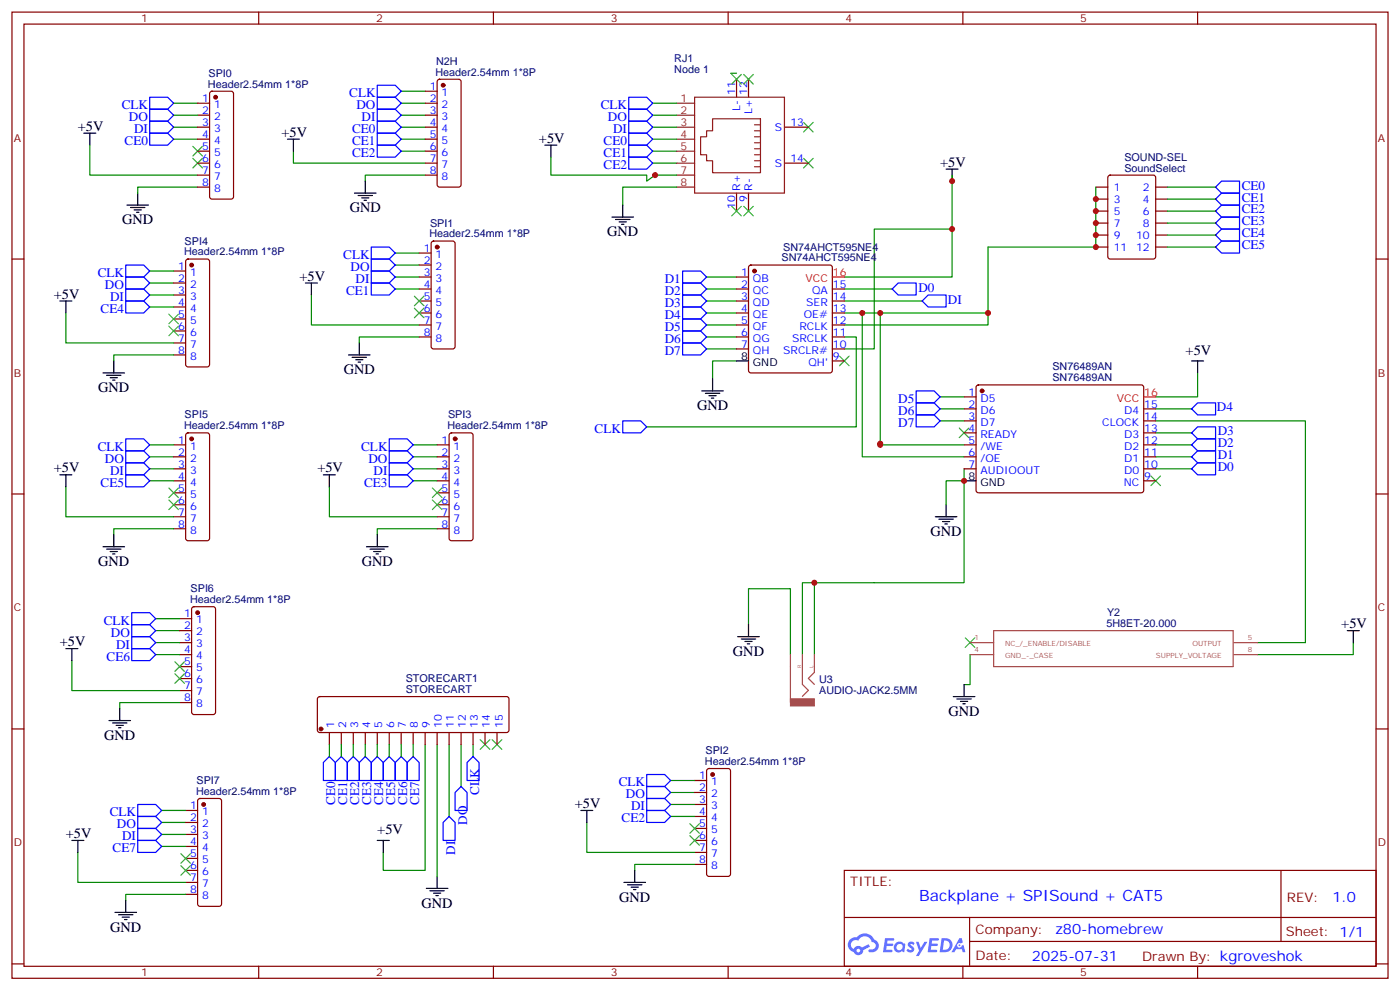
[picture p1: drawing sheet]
<svg xmlns="http://www.w3.org/2000/svg" width="412mm" height="292mm" viewBox="0 0 412 292" stroke-linecap="round" stroke-linejoin="round" font-family="sans-serif">
<g fill="none" stroke="#870000" stroke-width=".35">
<path d="M3.5 3.6h405.4v284.3h-405.4zM7.1 7.1h398.2v277.3h-398.2zM76.2 3.6v3.5M145.3 3.6v3.5M214.5 3.6v3.5M283.6 3.6v3.5M352.8 3.6v3.5M3.5 76.2h3.6M405.3 76.2h3.6M3.5 145.4h3.6M405.3 145.4h3.6M3.5 214.5h3.6"/>
<path d="M405.3 214.5h3.6M248.7 256.2h156.6v28.2h-156.6zM377.3 256.2v20.9M248.7 270h156.5M285.6 277.1h119.6M285.6 270v14.1M3.5 283.7h3.6M76.2 284.4v3.5M145.3 284.4v3.5M214.5 284.4v3.5M283.6 284.4v3.5M352.8 284.4v3.5"/>
<path d="M405.3 283.7h3.6"/>
</g>
<g fill="#5487ff">
<path d="M267.7 277.3a1.22 1.22 0 0 1 1.7 .3l-.4 .6a.47 .47 0 0 0-.3-.4 .47 .47 0 0 0-.5 .2l.1 .2a1.14 1.14 0 0 1 .8 1.7 1.14 1.14 0 0 1-1.9 0l-.2-.2 .5-.5 .7 .4a.29 .29 0 0 0 .3-.2 .29 .29 0 0 0-.2-.4 1.04 1.04 0 0 1-.6-1.7z"/>
<path d="M260.7 276.1h2.4l.3 .2-.2 .5h-1.8l-.1 .9h1.5l.3 .3-.3 .4h-1.6l-.2 1.1 1.7 .1 .2 .3-.2 .3h-2.6z"/>
<path d="M273.8 276.1h2.4l.3 .2-.1 .5h-1.8l-.2 .9h1.6l.3 .3-.4 .4h-1.6l-.1 1.1 1.7 .1 .2 .3-.2 .3h-2.6z"/>
<path d="M282.6 276.1h.7l.3 1.2-.6 .4a.69 .69 0 0 0-1 .2 .69 .69 0 0 0 .4 1 .69 .69 0 0 0 .9-.6l.5-.3 .6 2.2h-.8l-.2-.9h-1.8l-.5 .9h-.8z"/>
<path d="M269.8 277.2h.8l.6 1.8 1.1-1.8h.9l-2.6 4.2h-.8l.9-1.6z"/>
<path d="M277.4 276.1l-.6 4.1h1.3a2.11 2.11 0 0 0 2.5-2.1 2.11 2.11 0 0 0-2.5-2zM278.1 276.8a1.39 1.39 0 0 1 1.7 1.4 1.39 1.39 0 0 1-1.8 1.3h-.3z"/>
<path d="M263.7 277.7a1.54 1.54 0 0 0-.1 2.1 1.54 1.54 0 0 0 2.2 .2l.6 .2 .3-2.3-.2-.2-.4-.1a1.49 1.49 0 0 0-2.4 .1zM264 278.7a.94 .94 0 0 1 1.8 0 .94 .94 0 0 1-1.8 0z"/>
<path d="M250.4 276.5a2.18 2.18 0 0 0 1.1 3.7 1.44 1.44 0 0 0 1.6 .9 1.44 1.44 0 0 0 1.2-1.5l2-1-.5-.7-1.9 .9a1.47 1.47 0 0 0-2.4 .5 1.39 1.39 0 0 1-.7-2 1.39 1.39 0 0 1 2-.4 2.12 2.12 0 0 1 2.2-1.3 2.12 2.12 0 0 1 1.9 1.6 1.14 1.14 0 0 1 1.1 1.5 1.14 1.14 0 0 1-1.7 .7 .43 .43 0 0 0-.5 .3 .43 .43 0 0 0 .4 .5 1.98 1.98 0 0 0 2.5-1.2 1.98 1.98 0 0 0-1.2-2.5 3.1 3.1 0 0 0-5.3-.7l-.9 .1zM252.3 279.8a.55 .55 0 0 1 1.1 0 .55 .55 0 0 1-1.1 0z"/>
<circle cx="282.6" cy="278.2" r=".26"/>
</g>
<g fill="none" stroke="#000" stroke-width=".35">
<path d="M24.7 39.2h3.5M26.5 39.2v3.5M40.6 56.8v3.6M84.7 41h3.5M86.4 41v3.5M104.4 56.8h6.4M105.5 57.5h4.2M106.5 58.2h2.2M107.2 58.9h.7M107.6 53.3v3.5M160.5 42.7h3.5M162.3 42.7v3.5"/>
<path d="M278.7 49.8h3.5M280.5 49.8v3.5M37.4 60.4h6.3M38.5 61.1h4.2M39.5 61.8h2.1M40.2 62.5h.7M180.3 63.9h6.3M181.3 64.6h4.3M182.4 65.3h2.1M183.1 66h.7M183.4 60.4v3.5M17.6 88.6h3.6"/>
<path d="M19.4 88.6v3.5M90 83.3h3.5M91.7 83.3v3.5M30.3 109.7h6.4M31.4 110.5h4.2M32.5 111.2h2.1M33.2 111.9h.7M33.5 106.2v3.5M102.7 104.5h6.3M103.7 105.2h4.2M104.8 105.9h2.1M105.5 106.6h.7"/>
<path d="M105.8 100.9v3.6M206.7 115h6.4M207.8 115.7h4.2M208.8 116.5h2.2M209.5 117.2h.8M209.9 111.5v3.5M217 106.2h3.5M351 106.2h3.5M352.8 106.2v3.5M17.6 139.7h3.6M19.4 139.7v3.6M95.2 139.7h3.6"/>
<path d="M97 139.7v3.6M33.5 157.4v3.5M111.1 157.4v3.5M275.5 152.1h6.4M276.6 152.8h4.2M277.6 153.5h2.2M278.3 154.2h.7M278.7 148.6v3.5M284 141.5h3.5M30.3 160.9h6.4M31.4 161.6h4.2M32.5 162.3h2.1"/>
<path d="M33.2 163h.7M107.9 160.9h6.4M109 161.6h4.2M110.1 162.3h2.1M110.8 163h.7M19.4 190.9h3.5M21.2 190.9v3.5M217.3 187.4h6.4M218.4 188.1h4.2M219.4 188.8h2.1M220.1 189.5h.7M220.5 183.8v3.6"/>
<path d="M396.9 185.6h3.5M398.6 185.6v3.5M32.1 212.1h6.4M33.2 212.8h4.2M34.2 213.5h2.1M34.9 214.2h.7M35.3 208.5v3.6M280.8 205h6.4M281.9 205.7h4.2M282.9 206.4h2.1M283.6 207.1h.7M284 201.5v3.5"/>
<path d="M171.1 238.5h3.5M172.9 238.5v3.5M21.2 247.3h3.5M22.9 247.3v3.6M111.1 247.3h3.6M112.9 247.3v3.6M128.8 257.9v3.5M183.8 259.7h6.3M187 256.2v3.5M33.9 268.5h6.3M34.9 269.2h4.3M36 269.9h2.1"/>
<path d="M36.7 270.6h.7M37 265v3.5M125.6 261.4h6.3M126.6 262.1h4.3M127.7 262.9h2.1M128.4 263.6h.7M184.9 260.4h4.2M185.9 261.1h2.1M186.6 261.8h.7"/>
</g>
<g fill="none" stroke="#3c3" stroke-width=".35">
<path d="M215.5 21.9l2.9 2.8M218.4 21.9l-2.9 2.8M219.1 21.9l2.8 2.8M221.9 21.9l-2.8 2.8M236.7 36l2.8 2.8M239.5 36l-2.8 2.8M56.8 43.1l2.8 2.8M56.8 46.6l2.8 2.8M59.6 43.1l-2.8 2.8M59.6 46.6l-2.8 2.8M236.7 46.6l2.8 2.8M239.5 46.6l-2.8 2.8"/>
<path d="M215.5 60.7l2.9 2.8M218.4 60.7l-2.9 2.8M219.1 60.7l2.8 2.8M221.9 60.7l-2.8 2.8M49.7 96l2.9 2.8M49.7 92.5l2.9 2.8M52.6 96l-2.9 2.8M52.6 92.5l-2.9 2.8M122.1 90.7l2.8 2.8M122.1 87.2l2.8 2.8M124.9 90.7l-2.8 2.8M124.9 87.2l-2.8 2.8"/>
<path d="M247.3 104.8l2.8 2.8M250.1 104.8l-2.8 2.8M282.6 126l2.8 2.8M285.4 126l-2.8 2.8M49.7 147.1l2.9 2.9M49.7 143.6l2.9 2.8M52.6 147.1l-2.9 2.9M52.6 143.6l-2.9 2.8M127.4 147.1l2.8 2.9M127.4 143.6l2.8 2.8M130.2 147.1l-2.8 2.9M130.2 143.6l-2.8 2.8"/>
<path d="M339 140.1l2.8 2.8M341.8 140.1l-2.8 2.8M51.5 198.3l2.8 2.8M51.5 194.8l2.8 2.8M54.3 198.3l-2.8 2.8M54.3 194.8l-2.8 2.8M284.3 187.7l2.9 2.8M287.2 187.7l-2.9 2.8M141.5 217.7l2.8 2.8M144.3 217.7l-2.8 2.8M145 217.7l2.8 2.8M147.8 217.7l-2.8 2.8"/>
<path d="M53.3 254.7l2.8 2.9M53.3 251.2l2.8 2.8M56.1 254.7l-2.8 2.9M56.1 251.2l-2.8 2.8M203.2 245.9l2.8 2.8M203.2 242.4l2.8 2.8M206 245.9l-2.8 2.8M206 242.4l-2.8 2.8"/>
</g>
<g fill="none" stroke="#00f" stroke-width=".35">
<path d="M44.1 39.2h5.3l1.8 1.8-1.8 1.7h-5.3zM44.1 35.7h5.3l1.8 1.7-1.8 1.8h-5.3zM44.1 28.6h5.3l1.8 1.8-1.8 1.7h-5.3zM44.1 32.1h5.3l1.8 1.8-1.8 1.8h-5.3zM111.1 25.1h5.3l1.8 1.7-1.8 1.8h-5.3zM111.1 28.6h5.3l1.8 1.8-1.8 1.7h-5.3zM111.1 32.1h5.3l1.8 1.8-1.8 1.8h-5.3zM111.1 35.7h5.3l1.8 1.7-1.8 1.8h-5.3zM111.1 39.2h5.3l1.8 1.8-1.8 1.7h-5.3zM185.2 39.2h5.3l1.8 1.8-1.8 1.7h-5.3zM185.2 35.7h5.3l1.8 1.7-1.8 1.8h-5.3zM185.2 32.1h5.3l1.8 1.8-1.8 1.8h-5.3z"/>
<path d="M185.2 28.6h5.3l1.8 1.8-1.8 1.7h-5.3zM111.1 42.7h5.3l1.8 1.8-1.8 1.7h-5.3zM185.2 46.2h5.3l1.8 1.8-1.8 1.8h-5.3zM185.2 42.7h5.3l1.8 1.8-1.8 1.7h-5.3zM358.1 55.1l1.7-1.8h5.3v3.5h-5.3zM358.1 58.6l1.7-1.8h5.3v3.6h-5.3zM37 78h5.3l1.8 1.8-1.8 1.7h-5.3zM109.4 76.2h5.3l1.7 1.8-1.7 1.8h-5.3zM109.4 72.7h5.3l1.7 1.8-1.7 1.7h-5.3zM109.4 79.8h5.3l1.7 1.7-1.7 1.8h-5.3zM201.1 79.8h5.3l1.7 1.7-1.7 1.8h-5.3zM358.1 62.1l1.7-1.7h5.3v3.5h-5.3z"/>
<path d="M358.1 65.7l1.7-1.8h5.3v3.5h-5.3zM358.1 69.2l1.7-1.8h5.3v3.5h-5.3zM358.1 72.7l1.7-1.8h5.3v3.6h-5.3zM37 81.5h5.3l1.8 1.8-1.8 1.8h-5.3zM37 85.1h5.3l1.8 1.7-1.8 1.8h-5.3zM37 88.6h5.3l1.8 1.7-1.8 1.8h-5.3zM109.4 83.3h5.3l1.7 1.8-1.7 1.7h-5.3zM201.1 97.4h5.3l1.7 1.8-1.7 1.7h-5.3zM201.1 93.9h5.3l1.7 1.7-1.7 1.8h-5.3zM201.1 90.3h5.3l1.7 1.8-1.7 1.8h-5.3zM201.1 86.8h5.3l1.7 1.8-1.7 1.7h-5.3zM201.1 83.3h5.3l1.7 1.8-1.7 1.7h-5.3z"/>
<path d="M262.8 85.1l1.8-1.8h5.3v3.5h-5.3zM271.6 88.6l1.8-1.8h5.3v3.5h-5.3zM201.1 100.9h5.3l1.7 1.8-1.7 1.8h-5.3zM269.9 118.6h5.3l1.7 1.7-1.7 1.8h-5.3zM269.9 115h5.3l1.7 1.8-1.7 1.8h-5.3zM37 132.7h5.3l1.8 1.7-1.8 1.8h-5.3zM37 129.2h5.3l1.8 1.7-1.8 1.8h-5.3zM37 136.2h5.3l1.8 1.8-1.8 1.7h-5.3zM37 139.7h5.3l1.8 1.8-1.8 1.8h-5.3zM114.7 132.7h5.2l1.8 1.7-1.8 1.8h-5.2zM114.7 129.2h5.2l1.8 1.7-1.8 1.8h-5.2zM114.7 136.2h5.2l1.8 1.8-1.8 1.7h-5.2z"/>
<path d="M114.7 139.7h5.2l1.8 1.8-1.8 1.8h-5.2zM183.4 123.9h5.3l1.8 1.7-1.8 1.8h-5.3zM269.9 122.1h5.3l1.7 1.8-1.7 1.7h-5.3zM351 120.3l1.8-1.7h5.3v3.5h-5.3zM351 127.4l1.8-1.8h5.3v3.6h-5.3zM351 130.9l1.8-1.7h5.3v3.5h-5.3zM351 134.4l1.8-1.7h5.3v3.5h-5.3zM351 138l1.8-1.8h5.3v3.5h-5.3zM38.8 183.8h5.3l1.8 1.8-1.8 1.8h-5.3zM38.8 180.3h5.3l1.8 1.8-1.8 1.7h-5.3zM38.8 187.4h5.3l1.8 1.7-1.8 1.8h-5.3zM38.8 190.9h5.3l1.8 1.8-1.8 1.7h-5.3z"/>
<path d="M40.6 236.7h5.3l1.7 1.8-1.7 1.8h-5.3zM97 222.6l1.8 1.8v5.3h-3.6v-5.3zM100.5 222.6l1.8 1.8v5.3h-3.5v-5.3zM104.1 222.6l1.7 1.8v5.3h-3.5v-5.3zM107.6 222.6l1.8 1.8v5.3h-3.6v-5.3zM111.1 222.6l1.8 1.8v5.3h-3.5v-5.3zM114.7 222.6l1.7 1.8v5.3h-3.5v-5.3zM118.2 222.6l1.7 1.8v5.3h-3.5v-5.3zM119.9 224.4l1.8-1.8 1.8 1.8v5.3h-3.6zM135.8 231.5l1.8 1.7v5.3h-3.5v-5.3zM139.3 222.6l1.8 1.8v5.3h-3.5v-5.3zM190.5 231.5h5.3l1.8 1.7-1.8 1.8h-5.3z"/>
<path d="M190.5 227.9h5.3l1.8 1.8-1.8 1.8h-5.3zM190.5 235h5.3l1.8 1.7-1.8 1.8h-5.3zM190.5 238.5h5.3l1.8 1.8-1.8 1.7h-5.3zM40.6 240.3h5.3l1.7 1.7-1.7 1.8h-5.3zM40.6 243.8h5.3l1.7 1.8-1.7 1.7h-5.3zM40.6 247.3h5.3l1.7 1.8-1.7 1.8h-5.3zM132.3 240.3l1.8 1.7v5.3h-3.6v-5.3z"/>
</g>
<g fill="none" stroke="#008700" stroke-width=".35">
<path d="M51.2 30.4h7M51.2 37.4h7M51.2 33.9h7M118.2 30.4h7M118.2 37.4h7M118.2 33.9h7M118.2 26.8h7M192.3 30.4h7M192.3 37.4h7M192.3 33.9h7M215.2 21.6h1.8M26.5 42.7v8.8h31.7"/>
<path d="M51.2 41h7M58.2 55.1h-17.6v1.7M86.4 44.5v3.5h38.8M118.2 41h7M118.2 44.5h7M125.2 51.5h-17.6v1.8M162.3 46.2v5.3h28.2v1.8l2.5-1.8M192.3 41h7M192.3 48h7M192.3 44.5h7M192.3 51.5h7M199.3 55.1h-15.9v5.3"/>
<path d="M280.5 51.5v30h-31.8M322.8 55.1v17.6h-31.8v19.4h-42.3M344 55.1h14.1M344 58.6h14.1M44.1 79.8h7.1M116.4 78h7.1M116.4 74.5h7.1M280.5 67.4h-23v35.3h-8.8M344 62.1h14.1M344 65.7h14.1M344 69.2h14.1M344 72.7h14.1"/>
<path d="M19.4 92.1v8.8h31.8M44.1 83.3h7.1M44.1 90.3h7.1M44.1 86.8h7.1M91.7 86.8v8.8h31.8M116.4 85.1h7.1M116.4 81.5h7.1M123.5 99.2h-17.7v1.7M208.1 85.1h8.9M208.1 81.5h8.9M208.1 88.6h8.9M208.1 99.2h8.9"/>
<path d="M208.1 95.6h8.9M208.1 92.1h8.9M248.7 99.2h3.5v26.4h-61.7M248.7 85.1h14.1M248.7 88.6h22.9M254 92.1v42.3h30M259.3 92.1v38.8M291 92.1v3.5h-42.3M51.2 104.5h-17.7v1.7M208.1 102.7h8.9M217 106.2h-7.1v5.3M276.9 116.8h7.1"/>
<path d="M352.8 109.7v7.1h-12.4M44.1 134.4h7.1M44.1 138h7.1M44.1 130.9h7.1M121.7 134.4h7.1M121.7 138h7.1M121.7 130.9h7.1M259.3 130.6v.3h24.7M276.9 120.3h7.1M276.9 123.9h7.1M284 138v33.5h-47.6v21.2M340.4 123.9h44.1v65.2h-14.1"/>
<path d="M340.4 134.4h10.6M340.4 138h10.6M340.4 130.9h10.6M340.4 120.3h10.6M340.4 127.4h10.6M19.4 143.3v8.8h31.8M44.1 141.5h7.1M51.2 155.6h-17.7v1.8M97 143.3v8.8h31.8M121.7 141.5h7.1M128.8 155.6h-17.7v1.8M284 141.5h-5.3v7.1"/>
<path d="M239.9 171.5v21.2M21.2 194.4v8.8h31.7M45.9 185.6h7M45.9 192.7h7M45.9 189.1h7M45.9 182.1h7M220.5 183.8v-10.6h12.3v19.5M285.8 192.7v8.8h-1.8M398.6 189.1v3.6h-28.2M52.9 206.8h-17.6v1.7M97 219.1v3.5M100.5 219.1v3.5"/>
<path d="M104.1 219.1v3.5M107.6 219.1v3.5M111.1 219.1v3.5M114.7 219.1v3.5M118.2 219.1v3.5M121.7 219.1v3.5M125.2 219.1v37.1h-12.3v-5.3M128.8 219.1v38.8M132.3 219.1v21.2M135.8 219.1v12.4M139.3 219.1v3.5M47.6 238.5h7.1"/>
<path d="M197.6 233.2h7M197.6 236.7h7M197.6 229.7h7M22.9 250.9v8.8h31.8M47.6 242h7.1M47.6 249.1h7.1M47.6 245.6h7.1M172.9 242v8.9h31.7M197.6 240.3h7M204.6 254.4h-17.6v1.8M54.7 263.2h-17.7v1.8"/>
</g>
<g fill="none" stroke="#870000" stroke-width=".35">
<path d="M58.2 30.4h3.5M58.2 33.9h3.5M58.2 37.4h3.5M62 27.1l.4-.3h5.7l.5 .3 .2 .5v30.3l-.2 .5-.5 .2h-5.7l-.5-.2-.2-.5v-30.3zM125.2 30.4h3.6M125.2 33.9h3.6M125.2 37.4h3.6M125.2 26.8h3.6M129 23.5l.5-.2h5.6l.5 .2 .2 .5v30.4l-.2 .5-.5 .2h-5.6l-.5-.3-.2-.4v-30.4zM217 23.3v5.3M220.5 23.3v5.3M231.1 37.4h7"/>
<path d="M58.2 41h3.5M58.2 44.5h3.5M58.2 48h3.5M58.2 51.5h3.5M58.2 55.1h3.5M125.2 41h3.6M125.2 44.5h3.6M125.2 48h3.6M125.2 51.5h3.6M217 56.8v5.3M220.5 56.8v5.3M231.1 48h7"/>
<path d="M322.8 55.1h3.5M322.8 58.6h3.5M326.6 51.7l.4-.2h12.7l.7 .5v23.5l-.4 .7h-13l-.6-.4-.1-23.6zM340.4 55.1h3.6M340.4 58.6h3.6M51.2 79.8h3.5M54.9 76.4l.5-.2h5.6l.5 .2 .2 .5v30.4l-.2 .5-.5 .2h-5.6l-.5-.2-.2-.5v-30.4zM123.5 74.5h3.5M123.5 78h3.5M127.2 71.2l.5-.3h5.6l.5 .3 .3 .4v30.4l-.3 .5-.5 .2h-5.6l-.5-.2-.2-.5v-30.4zM220.7 78.2l.5-.2h23.3l.5 .2 .2 .5v30.3l-.3 .5-.4 .2h-23.3l-.5-.2-.2-.5v-30.3zM322.8 62.1h3.5"/>
<path d="M322.8 65.7h3.5M322.8 69.2h3.5M322.8 72.7h3.5M340.4 62.1h3.6M340.4 65.7h3.6M340.4 69.2h3.6M340.4 72.7h3.6M51.2 83.3h3.5M51.2 86.8h3.5M51.2 90.3h3.5M51.2 93.9h3.5M51.2 97.4h3.5"/>
<path d="M123.5 81.5h3.5M123.5 85.1h3.5M123.5 88.6h3.5M123.5 92.1h3.5M123.5 95.6h3.5M123.5 99.2h3.5M217 81.5h3.5M217 85.1h3.5M217 88.6h3.5M217 92.1h3.5M217 95.6h3.5M217 99.2h3.5"/>
<path d="M245.2 85.1h3.5M245.2 88.6h3.5M245.2 92.1h3.5M245.2 95.6h3.5M245.2 99.2h3.5M51.2 100.9h3.5M51.2 104.5h3.5M217 102.7h3.5M245.2 102.7h3.5M245.2 106.2h3.5M284 116.8h3.5M287.7 113.5l.5-.2h48.3l.4 .7-.1 30.6-.6 .4h-48.3l-.4-.7v-30.3z"/>
<path d="M51.2 130.9h3.5M51.2 134.4h3.5M51.2 138h3.5M54.9 127.6l.5-.2h5.6l.5 .2 .2 .5v30.3l-.2 .5-.5 .2h-5.6l-.5-.2-.2-.5v-30.3zM128.8 130.9h3.5M128.8 134.4h3.5M128.8 138h3.5M132.5 127.6l.5-.2h5.6l.5 .2 .2 .5v30.3l-.2 .5-.5 .2h-5.6l-.5-.2-.2-.5v-30.3zM284 130.9h3.5M284 134.4h3.5M284 138h3.5M284 120.3h3.5"/>
<path d="M284 123.9h3.5M284 127.4h3.5M336.9 130.9h3.5M336.9 134.4h3.5M336.9 138h3.5M336.9 120.3h3.5M336.9 123.9h3.5M336.9 127.4h3.5M51.2 141.5h3.5M51.2 145h3.5M51.2 148.6h3.5M51.2 152.1h3.5"/>
<path d="M51.2 155.6h3.5M128.8 141.5h3.5M128.8 145h3.5M128.8 148.6h3.5M128.8 152.1h3.5M128.8 155.6h3.5M336.9 141.5h3.5M56.7 178.7l.4-.2h5.7l.5 .2 .2 .5v30.4l-.2 .5-.5 .2h-5.7l-.4-.2-.3-.5v-30.4zM52.9 182.1h3.5M52.9 185.6h3.5M52.9 189.1h3.5M52.9 192.7h3.5"/>
<path d="M52.9 196.2h3.5M52.9 199.7h3.5M52.9 203.2h3.5M52.9 206.8h3.5M93.7 205.2l.5-.2h55l.5 .2 .2 .5v9.2l-.2 .5-.5 .2h-55l-.5-.3-.2-.4v-9.2zM97 215.6v3.5M100.5 215.6v3.5M104.1 215.6v3.5M107.6 215.6v3.5M111.1 215.6v3.5M114.7 215.6v3.5M118.2 215.6v3.5"/>
<path d="M121.7 215.6v3.5M125.2 215.6v3.5M128.8 215.6v3.5M132.3 215.6v3.5M135.8 215.6v3.5M139.3 215.6v3.5M142.9 215.6v3.5M146.4 215.6v3.5M54.7 238.5h3.5M58.4 235.2l.5-.2h5.7l.5 .2 .2 .5v30.3l-.3 .5-.4 .2h-5.7l-.5-.2-.2-.5v-30.3zM204.6 229.7h3.5M204.6 233.2h3.5"/>
<path d="M204.6 236.7h3.5M208.4 226.4l.4-.2h5.7l.5 .2 .2 .5v30.3l-.2 .5-.5 .2h-5.7l-.5-.2-.2-.5v-30.3zM54.7 242h3.5M54.7 245.6h3.5M54.7 249.1h3.5M54.7 252.6h3.5M54.7 256.2h3.5M54.7 259.7h3.5M204.6 240.3h3.5M204.6 243.8h3.5M204.6 247.3h3.5M204.6 250.9h3.5"/>
<path d="M204.6 254.4h3.5M54.7 263.2h3.5"/>
</g>
<g fill="#870000" stroke="#870000" stroke-width=".35">
<circle cx="63.5" cy="28.6" r=".53"/>
<circle cx="94.5" cy="214.5" r=".53"/>
<circle cx="130.5" cy="25.1" r=".53"/>
<circle cx="128.8" cy="72.7" r=".53"/>
<circle cx="134.1" cy="129.2" r=".53"/>
<circle cx="209.9" cy="227.9" r=".53"/>
<circle cx="56.4" cy="78" r=".53"/>
<circle cx="56.4" cy="129.2" r=".53"/>
<circle cx="58.2" cy="180.3" r=".53"/>
<circle cx="60" cy="236.7" r=".53"/>
<circle cx="289.3" cy="115" r=".53"/>
<circle cx="222.2" cy="79.8" r=".53"/>
</g>
<g fill="none" stroke="#8c2424" stroke-width=".35">
<path d="M199.3 37.4h5.3M199.3 33.9h5.3M199.3 30.4h5.3M204.6 28.6h26.5v28.2h-26.5zM209.9 35h14.1v15.8h-14.1v-3.5h-1.8v-1.8h-1.7v-5.2h1.7v-1.8h1.8zM222.2 38.5h1.8M222.2 36.7h1.8M199.3 55.1h5.3M199.3 51.5h5.3M199.3 48h5.3M199.3 44.5h5.3M199.3 41h5.3"/>
<path d="M222.2 49.1h1.8M222.2 47.3h1.8M222.2 45.5h1.8M222.2 43.8h1.8M222.2 42h1.8M222.2 40.3h1.8"/>
</g>
<path d="M232.8 192.7v14M236.4 192.7v8.7l1.7 1.8-1.7 1.7M239.9 192.7v5.2l-1.8 1.8 1.8 1.7M285.8 189.1h6.9M285.8 192.7h6.9M292.7 185.6h70.6v10.6h-70.6zM363.5 189.1h6.9M363.5 192.7h6.9" fill="none" stroke="#a64a4a" stroke-width=".35"/>
<path d="M232.8 205.6h7.1v2.2h-7.1z" fill="#a64a4a" stroke="#a64a4a" stroke-width=".29"/>
<path d="M245.2 81.5h3.5M336.9 116.8h3.5" fill="none" stroke="#f00" stroke-width=".35"/>
<g fill="#c00">
<circle cx="193" cy="51.5" r=".88"/>
<circle cx="239.9" cy="171.5" r=".88"/>
<circle cx="259.3" cy="92.1" r=".88"/>
<circle cx="291" cy="92.1" r=".88"/>
<circle cx="280.5" cy="67.4" r=".88"/>
<circle cx="254" cy="92.1" r=".88"/>
<circle cx="280.5" cy="53.3" r=".88"/>
<circle cx="284" cy="141.5" r=".88"/>
<circle cx="259.3" cy="130.6" r=".88"/>
<circle cx="259.3" cy="130.9" r=".88"/>
<circle cx="322.8" cy="58.6" r=".88"/>
<circle cx="322.8" cy="62.1" r=".88"/>
<circle cx="322.8" cy="65.7" r=".88"/>
<circle cx="322.8" cy="69.2" r=".88"/>
<circle cx="322.8" cy="72.7" r=".88"/>
</g>
<text font-size="4.6" fill="#00f" x="270.8" y="265.2">Backplane + SPISound + CAT5</text>
<g font-size="4.2">
<text x="22.9" y="38.5">+5V</text>
<text x="82.9" y="40.3">+5V</text>
<text x="158.7" y="42">+5V</text>
<text x="276.9" y="49.1">+5V</text>
<text x="103" y="62.5">GND</text>
<text x="36" y="66">GND</text>
<text x="178.9" y="69.5">GND</text>
<text x="88.2" y="82.6">+5V</text>
<text x="15.9" y="87.9">+5V</text>
<text x="349.2" y="104.5">+5V</text>
<text x="101.2" y="110.1">GND</text>
<text x="28.9" y="115.4">GND</text>
<text x="205.3" y="120.7">GND</text>
<text x="15.9" y="139">+5V</text>
<text x="93.5" y="139">+5V</text>
<text x="274.1" y="157.7">GND</text>
<text x="28.9" y="166.5">GND</text>
<text x="106.5" y="166.5">GND</text>
<text x="395.1" y="184.9">+5V</text>
<text x="17.6" y="190.2">+5V</text>
<text x="215.9" y="193">GND</text>
<text x="279.4" y="210.6">GND</text>
<text x="30.7" y="217.7">GND</text>
<text x="169.3" y="237.8">+5V</text>
<text x="111.1" y="245.6">+5V</text>
<text x="19.4" y="246.6">+5V</text>
<text x="124.2" y="267.1">GND</text>
<text x="182.4" y="265.3">GND</text>
<text x="32.5" y="274.1">GND</text>
</g>
<g font-size="4.2" fill="#00f">
<text x="392.5" y="265.4">1.0</text>
<text x="310.9" y="275">z80-homebrew</text>
<text x="304" y="282.8">2025-07-31</text>
</g>
<g font-size="3.9" fill="#00f">
<text x="102.9" y="28.6">CLK</text>
<text x="35.8" y="32.1">CLK</text>
<text x="38" y="35.7">DO</text>
<text x="105" y="32.1">DO</text>
<text x="106.5" y="35.7">DI</text>
<text x="177" y="32.1">CLK</text>
<text x="179.1" y="35.7">DO</text>
<text x="39.5" y="39.2">DI</text>
<text x="103.7" y="39.2">CE0</text>
<text x="180.6" y="39.2">DI</text>
<text x="36.7" y="42.7">CE0</text>
<text x="103.7" y="42.7">CE1</text>
<text x="103.7" y="46.2">CE2</text>
<text x="177.8" y="46.2">CE1</text>
<text x="177.8" y="42.7">CE0</text>
<text x="177.8" y="49.8">CE2</text>
<text x="365.8" y="55.8">CE0</text>
<text x="365.8" y="59.3">CE1</text>
<text x="365.8" y="62.8">CE2</text>
<text x="365.8" y="66.4">CE3</text>
<text x="365.8" y="69.9">CE4</text>
<text x="101.1" y="76.2">CLK</text>
<text x="365.8" y="73.4">CE5</text>
<text x="28.8" y="81.5">CLK</text>
<text x="103.2" y="79.8">DO</text>
<text x="104.8" y="83.3">DI</text>
<text x="195.8" y="83.3">D1</text>
<text x="30.9" y="85.1">DO</text>
<text x="32.4" y="88.6">DI</text>
<text x="102" y="86.8">CE1</text>
<text x="195.8" y="86.8">D2</text>
<text x="270.5" y="85.8">D0</text>
<text x="279.2" y="89.3">DI</text>
<text x="29.6" y="92.1">CE4</text>
<text x="195.8" y="93.9">D4</text>
<text x="195.8" y="90.3">D3</text>
<text x="195.8" y="100.9">D6</text>
<text x="195.8" y="97.4">D5</text>
<text x="195.8" y="104.5">D7</text>
<text x="264.6" y="118.6">D5</text>
<text x="264.6" y="125.6">D7</text>
<text x="264.6" y="122.1">D6</text>
<text x="358.5" y="121.1">D4</text>
<text x="175.2" y="127.4">CLK</text>
<text x="358.7" y="128.1">D3</text>
<text x="358.7" y="131.7">D2</text>
<text x="28.8" y="132.7">CLK</text>
<text x="30.9" y="136.2">DO</text>
<text x="106.4" y="132.7">CLK</text>
<text x="108.5" y="136.2">DO</text>
<text x="358.7" y="135.2">D1</text>
<text x="29.6" y="143.3">CE5</text>
<text x="32.4" y="139.7">DI</text>
<text x="107.3" y="143.3">CE3</text>
<text x="110" y="139.7">DI</text>
<text x="358.7" y="138.7">D0</text>
<text x="30.6" y="183.8">CLK</text>
<text x="32.7" y="187.4">DO</text>
<text x="34.2" y="190.9">DI</text>
<text x="31.4" y="194.4">CE6</text>
<text x="141.1" y="233.9" transform="rotate(-90 141.1 233.9)">CLK</text>
<text x="182.2" y="231.5">CLK</text>
<text x="98.8" y="236.9" transform="rotate(-90 98.8 236.9)">CE0</text>
<text x="102.3" y="236.9" transform="rotate(-90 102.3 236.9)">CE1</text>
<text x="105.8" y="236.9" transform="rotate(-90 105.8 236.9)">CE2</text>
<text x="109.4" y="236.9" transform="rotate(-90 109.4 236.9)">CE3</text>
<text x="112.9" y="236.9" transform="rotate(-90 112.9 236.9)">CE4</text>
<text x="116.4" y="236.9" transform="rotate(-90 116.4 236.9)">CE5</text>
<text x="119.9" y="236.9" transform="rotate(-90 119.9 236.9)">CE6</text>
<text x="123.5" y="236.9" transform="rotate(-90 123.5 236.9)">CE7</text>
<text x="184.4" y="235">DO</text>
<text x="185.9" y="238.5">DI</text>
<text x="32.3" y="240.3">CLK</text>
<text x="34.5" y="243.8">DO</text>
<text x="137.6" y="242.8" transform="rotate(-90 137.6 242.8)">DO</text>
<text x="183.1" y="242">CE2</text>
<text x="33.2" y="250.9">CE7</text>
<text x="36" y="247.3">DI</text>
<text x="134.1" y="251.6" transform="rotate(-90 134.1 251.6)">DI</text>
</g>
<g font-size="3.9" fill="#800">
<text x="250.5" y="260.7">TITLE:</text>
<text x="379.1" y="265.4">REV:</text>
<text x="287.4" y="274.9">Company:</text>
<text x="378.7" y="275.6">Sheet: 1/1</text>
<text x="287.4" y="282.6">Date:</text>
<text x="336.4" y="282.7">Drawn By: kgroveshok</text>
</g>
<g font-size="3.2" fill="#800">
<text x="41.6" y="6.6">1</text>
<text x="110.8" y="6.6">2</text>
<text x="179.9" y="6.6">3</text>
<text x="249.1" y="6.6">4</text>
<text x="318.2" y="6.6">5</text>
<text x="4.1" y="41.7">A</text>
<text x="405.9" y="41.7">A</text>
<text x="4.1" y="110.8">B</text>
<text x="405.9" y="110.8">B</text>
<text x="4.1" y="180">C</text>
<text x="405.9" y="180">C</text>
<text x="4.1" y="249.1">D</text>
<text x="405.9" y="249.1">D</text>
<text x="41.6" y="287.4">1</text>
<text x="110.8" y="287.4">2</text>
<text x="179.9" y="287.4">3</text>
<text x="249.1" y="287.4">4</text>
<text x="318.2" y="287.4">5</text>
</g>
<g font-size="3.2" fill="#000080">
<text x="61.4" y="22.6">SPI0</text>
<text x="128.3" y="22.3">Header2.54mm 1*8P</text>
<text x="128.5" y="19.1">N2H</text>
<text x="198.6" y="21.6">Node 1</text>
<text x="198.6" y="18.3">RJ1</text>
<text x="61.3" y="25.8">Header2.54mm 1*8P</text>
<text x="331.2" y="47.3">SOUND-SEL</text>
<text x="331.2" y="50.5">SoundSelect</text>
<text x="126.5" y="69.9">Header2.54mm 1*8P</text>
<text x="126.7" y="66.7">SPI1</text>
<text x="54.2" y="75.2">Header2.54mm 1*8P</text>
<text x="54.4" y="72">SPI4</text>
<text x="230.2" y="76.9">SN74AHCT595NE4</text>
<text x="230.7" y="74">SN74AHCT595NE4</text>
<text x="310" y="112.2">SN76489AN</text>
<text x="310" y="109">SN76489AN</text>
<text x="54.4" y="123.2">SPI5</text>
<text x="132" y="123.2">SPI3</text>
<text x="54.2" y="126.3">Header2.54mm 1*8P</text>
<text x="131.8" y="126.3">Header2.54mm 1*8P</text>
<text x="56" y="177.5">Header2.54mm 1*8P</text>
<text x="56.2" y="174.3">SPI6</text>
<text x="325.9" y="184.5">5H8ET-20.000</text>
<text x="326.1" y="181.4">Y2</text>
<text x="119.5" y="203.9">STORECART</text>
<text x="119.5" y="200.7">STORECART1</text>
<text x="241.3" y="201">U3</text>
<text x="241.3" y="204.2">AUDIO-JACK2.5MM</text>
<text x="207.8" y="221.9">SPI2</text>
<text x="207.7" y="225.1">Header2.54mm 1*8P</text>
<text x="57.7" y="233.9">Header2.54mm 1*8P</text>
<text x="57.9" y="230.8">SPI7</text>
</g>
<g font-size="3.2" fill="#00f">
<text x="126.6" y="26.5">1</text>
<text x="130.1" y="28.3">1</text>
<text x="216.6" y="27.9" transform="rotate(-90 216.6 27.9)">11</text>
<text x="220.1" y="27.9" transform="rotate(-90 220.1 27.9)">12</text>
<text x="59.5" y="30">1</text>
<text x="59.5" y="33.5">2</text>
<text x="63" y="31.8">1</text>
<text x="63" y="35.3">2</text>
<text x="126.6" y="30">2</text>
<text x="126.6" y="33.5">3</text>
<text x="130.1" y="31.8">2</text>
<text x="130.1" y="35.3">3</text>
<text x="218" y="32.5" transform="rotate(-90 218 32.5)">L-</text>
<text x="221.5" y="33.7" transform="rotate(-90 221.5 33.7)">L+</text>
<text x="59.5" y="37.1">3</text>
<text x="59.5" y="40.6">4</text>
<text x="63" y="38.8">3</text>
<text x="126.6" y="37.1">4</text>
<text x="126.6" y="40.6">5</text>
<text x="130.1" y="38.8">4</text>
<text x="228.2" y="38.5">S</text>
<text x="232.8" y="37.1">13</text>
<text x="59.5" y="44.1">5</text>
<text x="59.5" y="47.7">6</text>
<text x="63" y="42.4">4</text>
<text x="63" y="45.9">5</text>
<text x="126.6" y="44.1">6</text>
<text x="126.6" y="47.7">7</text>
<text x="130.1" y="42.4">5</text>
<text x="130.1" y="45.9">6</text>
<text x="232.8" y="47.7">14</text>
<text x="59.5" y="51.2">7</text>
<text x="63" y="49.4">6</text>
<text x="63" y="53">7</text>
<text x="126.6" y="51.2">8</text>
<text x="130.1" y="49.4">7</text>
<text x="130.1" y="53">8</text>
<text x="228.2" y="49.1">S</text>
<text x="59.5" y="54.7">8</text>
<text x="63" y="56.5">8</text>
<text x="218" y="56.1" transform="rotate(-90 218 56.1)">R+</text>
<text x="220.1" y="59.6" transform="rotate(-90 220.1 59.6)">9</text>
<text x="221.5" y="56.1" transform="rotate(-90 221.5 56.1)">R-</text>
<text x="328.1" y="56.1">1</text>
<text x="328.1" y="59.7">3</text>
<text x="336.6" y="56.1">2</text>
<text x="336.6" y="59.7">4</text>
<text x="216.6" y="61.6" transform="rotate(-90 216.6 61.6)">10</text>
<text x="328.1" y="63.2">5</text>
<text x="336.6" y="63.2">6</text>
<text x="328.1" y="66.7">7</text>
<text x="328.1" y="70.2">9</text>
<text x="334.6" y="70.2">10</text>
<text x="336.6" y="66.7">8</text>
<text x="124.8" y="74.1">1</text>
<text x="124.8" y="77.6">2</text>
<text x="128.3" y="75.9">1</text>
<text x="328.1" y="73.8">11</text>
<text x="334.6" y="73.8">12</text>
<text x="52.5" y="79.4">1</text>
<text x="52.5" y="82.9">2</text>
<text x="56" y="81.2">1</text>
<text x="124.8" y="81.2">3</text>
<text x="128.3" y="79.4">2</text>
<text x="128.3" y="82.9">3</text>
<text x="218.3" y="81.2">1</text>
<text x="221.8" y="82.9">QB</text>
<text x="52.5" y="86.5">3</text>
<text x="52.5" y="90">4</text>
<text x="56" y="84.7">2</text>
<text x="56" y="88.2">3</text>
<text x="124.8" y="84.7">4</text>
<text x="124.8" y="88.2">5</text>
<text x="128.3" y="86.5">4</text>
<text x="128.3" y="90">5</text>
<text x="218.3" y="84.7">2</text>
<text x="218.3" y="88.2">3</text>
<text x="221.8" y="86.5">QC</text>
<text x="221.8" y="90">QD</text>
<text x="237.5" y="90">SER</text>
<text x="239.2" y="86.5">QA</text>
<text x="245.4" y="88.2">14</text>
<text x="245.4" y="84.7">15</text>
<text x="52.5" y="93.5">5</text>
<text x="56" y="91.8">4</text>
<text x="56" y="95.3">5</text>
<text x="124.8" y="91.8">6</text>
<text x="124.8" y="95.3">7</text>
<text x="128.3" y="93.5">6</text>
<text x="218.3" y="91.8">4</text>
<text x="218.3" y="95.3">5</text>
<text x="221.8" y="93.5">QE</text>
<text x="236.8" y="93.5">OE#</text>
<text x="245.4" y="95.3">12</text>
<text x="245.4" y="91.8">13</text>
<text x="52.5" y="97">6</text>
<text x="52.5" y="100.6">7</text>
<text x="56" y="98.8">6</text>
<text x="124.8" y="98.8">8</text>
<text x="128.3" y="97">7</text>
<text x="128.3" y="100.6">8</text>
<text x="218.3" y="98.8">6</text>
<text x="221.8" y="97">QF</text>
<text x="221.8" y="100.6">QG</text>
<text x="233.3" y="100.6">SRCLK</text>
<text x="235.5" y="97">RCLK</text>
<text x="245.4" y="98.8">11</text>
<text x="52.5" y="104.1">8</text>
<text x="56" y="102.3">7</text>
<text x="56" y="105.9">8</text>
<text x="218.3" y="102.3">7</text>
<text x="221.8" y="104.1">QH</text>
<text x="230.7" y="104.1">SRCLR#</text>
<text x="238.1" y="107.6">QH'</text>
<text x="245.4" y="105.9">9</text>
<text x="245.4" y="102.3">10</text>
<text x="285.3" y="116.5">1</text>
<text x="285.3" y="120">2</text>
<text x="288.8" y="118.2">D5</text>
<text x="337.1" y="120">15</text>
<text x="285.3" y="123.5">3</text>
<text x="288.8" y="121.7">D6</text>
<text x="288.8" y="125.3">D7</text>
<text x="324.7" y="125.3">CLOCK</text>
<text x="331.1" y="121.7">D4</text>
<text x="337.1" y="123.5">14</text>
<text x="52.5" y="130.6">1</text>
<text x="130.1" y="130.6">1</text>
<text x="285.3" y="127">4</text>
<text x="285.3" y="130.6">5</text>
<text x="288.8" y="128.8">READY</text>
<text x="331.1" y="128.8">D3</text>
<text x="337.1" y="130.6">12</text>
<text x="337.1" y="127">13</text>
<text x="52.5" y="134.1">2</text>
<text x="52.5" y="137.6">3</text>
<text x="56" y="132.3">1</text>
<text x="56" y="135.9">2</text>
<text x="130.1" y="134.1">2</text>
<text x="130.1" y="137.6">3</text>
<text x="133.6" y="132.3">1</text>
<text x="133.6" y="135.9">2</text>
<text x="285.3" y="134.1">6</text>
<text x="285.3" y="137.6">7</text>
<text x="288.8" y="132.3">/WE</text>
<text x="288.8" y="135.9">/OE</text>
<text x="331.1" y="135.9">D1</text>
<text x="331.1" y="132.3">D2</text>
<text x="337.1" y="137.6">10</text>
<text x="337.1" y="134.1">11</text>
<text x="52.5" y="141.1">4</text>
<text x="56" y="139.4">3</text>
<text x="56" y="142.9">4</text>
<text x="130.1" y="141.1">4</text>
<text x="133.6" y="139.4">3</text>
<text x="133.6" y="142.9">4</text>
<text x="288.8" y="139.4">AUDIOOUT</text>
<text x="331" y="142.9">NC</text>
<text x="331.1" y="139.4">D0</text>
<text x="337.1" y="141.1">9</text>
<text x="52.5" y="144.7">5</text>
<text x="52.5" y="148.2">6</text>
<text x="56" y="146.4">5</text>
<text x="56" y="150">6</text>
<text x="130.1" y="144.7">5</text>
<text x="130.1" y="148.2">6</text>
<text x="133.6" y="146.4">5</text>
<text x="133.6" y="150">6</text>
<text x="52.5" y="151.7">7</text>
<text x="52.5" y="155.3">8</text>
<text x="56" y="153.5">7</text>
<text x="130.1" y="151.7">7</text>
<text x="130.1" y="155.3">8</text>
<text x="133.6" y="153.5">7</text>
<text x="56" y="157">8</text>
<text x="133.6" y="157">8</text>
<text x="54.3" y="181.7">1</text>
<text x="54.3" y="185.2">2</text>
<text x="57.7" y="183.5">1</text>
<text x="54.3" y="188.8">3</text>
<text x="57.7" y="187">2</text>
<text x="57.7" y="190.5">3</text>
<text x="54.3" y="192.3">4</text>
<text x="54.3" y="195.8">5</text>
<text x="57.7" y="194.1">4</text>
<text x="57.7" y="197.6">5</text>
<text x="54.3" y="199.4">6</text>
<text x="54.3" y="202.9">7</text>
<text x="57.7" y="201.1">6</text>
<text x="54.3" y="206.4">8</text>
<text x="57.7" y="204.6">7</text>
<text x="57.7" y="208.2">8</text>
<text x="98.4" y="214.3" transform="rotate(-90 98.4 214.3)">1</text>
<text x="102" y="214.3" transform="rotate(-90 102 214.3)">2</text>
<text x="105.5" y="214.3" transform="rotate(-90 105.5 214.3)">3</text>
<text x="109" y="214.3" transform="rotate(-90 109 214.3)">4</text>
<text x="112.5" y="214.3" transform="rotate(-90 112.5 214.3)">5</text>
<text x="116.1" y="214.3" transform="rotate(-90 116.1 214.3)">6</text>
<text x="119.6" y="214.3" transform="rotate(-90 119.6 214.3)">7</text>
<text x="123.1" y="214.3" transform="rotate(-90 123.1 214.3)">8</text>
<text x="126.6" y="214.3" transform="rotate(-90 126.6 214.3)">9</text>
<text x="130.2" y="214.3" transform="rotate(-90 130.2 214.3)">10</text>
<text x="133.7" y="214.3" transform="rotate(-90 133.7 214.3)">11</text>
<text x="137.2" y="214.3" transform="rotate(-90 137.2 214.3)">12</text>
<text x="140.8" y="214.3" transform="rotate(-90 140.8 214.3)">13</text>
<text x="144.3" y="214.3" transform="rotate(-90 144.3 214.3)">14</text>
<text x="148.2" y="214.2" transform="rotate(-90 148.2 214.2)">15</text>
<text x="205.9" y="229.3">1</text>
<text x="205.9" y="232.9">2</text>
<text x="209.4" y="231.1">1</text>
<text x="56" y="238.2">1</text>
<text x="59.5" y="239.9">1</text>
<text x="205.9" y="236.4">3</text>
<text x="205.9" y="239.9">4</text>
<text x="209.4" y="234.6">2</text>
<text x="209.4" y="238.2">3</text>
<text x="56" y="241.7">2</text>
<text x="56" y="245.2">3</text>
<text x="59.5" y="243.5">2</text>
<text x="205.9" y="243.5">5</text>
<text x="209.4" y="241.7">4</text>
<text x="209.4" y="245.2">5</text>
<text x="56" y="248.7">4</text>
<text x="59.5" y="247">3</text>
<text x="59.5" y="250.5">4</text>
<text x="205.9" y="247">6</text>
<text x="205.9" y="250.5">7</text>
<text x="209.4" y="248.7">6</text>
<text x="56" y="252.3">5</text>
<text x="56" y="255.8">6</text>
<text x="59.5" y="254">5</text>
<text x="59.5" y="257.6">6</text>
<text x="205.9" y="254">8</text>
<text x="209.4" y="252.3">7</text>
<text x="209.4" y="255.8">8</text>
<text x="56" y="259.3">7</text>
<text x="56" y="262.9">8</text>
<text x="59.5" y="261.1">7</text>
<text x="59.5" y="264.6">8</text>
</g>
<g font-size="3.2" fill="#8d2323">
<text x="200.5" y="33.5">2</text>
<text x="200.5" y="30">1</text>
<text x="200.5" y="40.6">4</text>
<text x="200.5" y="37.1">3</text>
<text x="200.5" y="47.7">6</text>
<text x="200.5" y="44.1">5</text>
<text x="200.5" y="51.2">7</text>
<text x="200.5" y="54.7">8</text>
</g>
<g font-size="3.2" fill="#f00">
<text x="237.3" y="82.9">VCC</text>
<text x="245.4" y="81.2">16</text>
<text x="329" y="118.2">VCC</text>
<text x="337.1" y="116.5">16</text>
</g>
<g font-size="3.2">
<text x="218.3" y="105.9">8</text>
<text x="221.8" y="107.6">GND</text>
<text x="285.3" y="141.1">8</text>
<text x="288.8" y="142.9">GND</text>
</g>
<g font-size="2.1" fill="#a54b4b">
<text x="287.1" y="188.4">1</text>
<text x="287.1" y="192">4</text>
<text x="296.1" y="190.2">NC_/_ENABLE/DISABLE</text>
<text x="351.2" y="190.2">OUTPUT</text>
<text x="367.5" y="188.4">5</text>
<text x="367.5" y="192">8</text>
<text x="296.1" y="193.7">GND_-_CASE</text>
<text x="340.5" y="193.7">SUPPLY_VOLTAGE</text>
</g>
<g font-size="1.4" fill="#a54b4b">
<text x="236" y="196.5" transform="rotate(-90 236 196.5)">R</text>
<text x="239.5" y="196.5" transform="rotate(-90 239.5 196.5)">L</text>
</g>
</svg>
